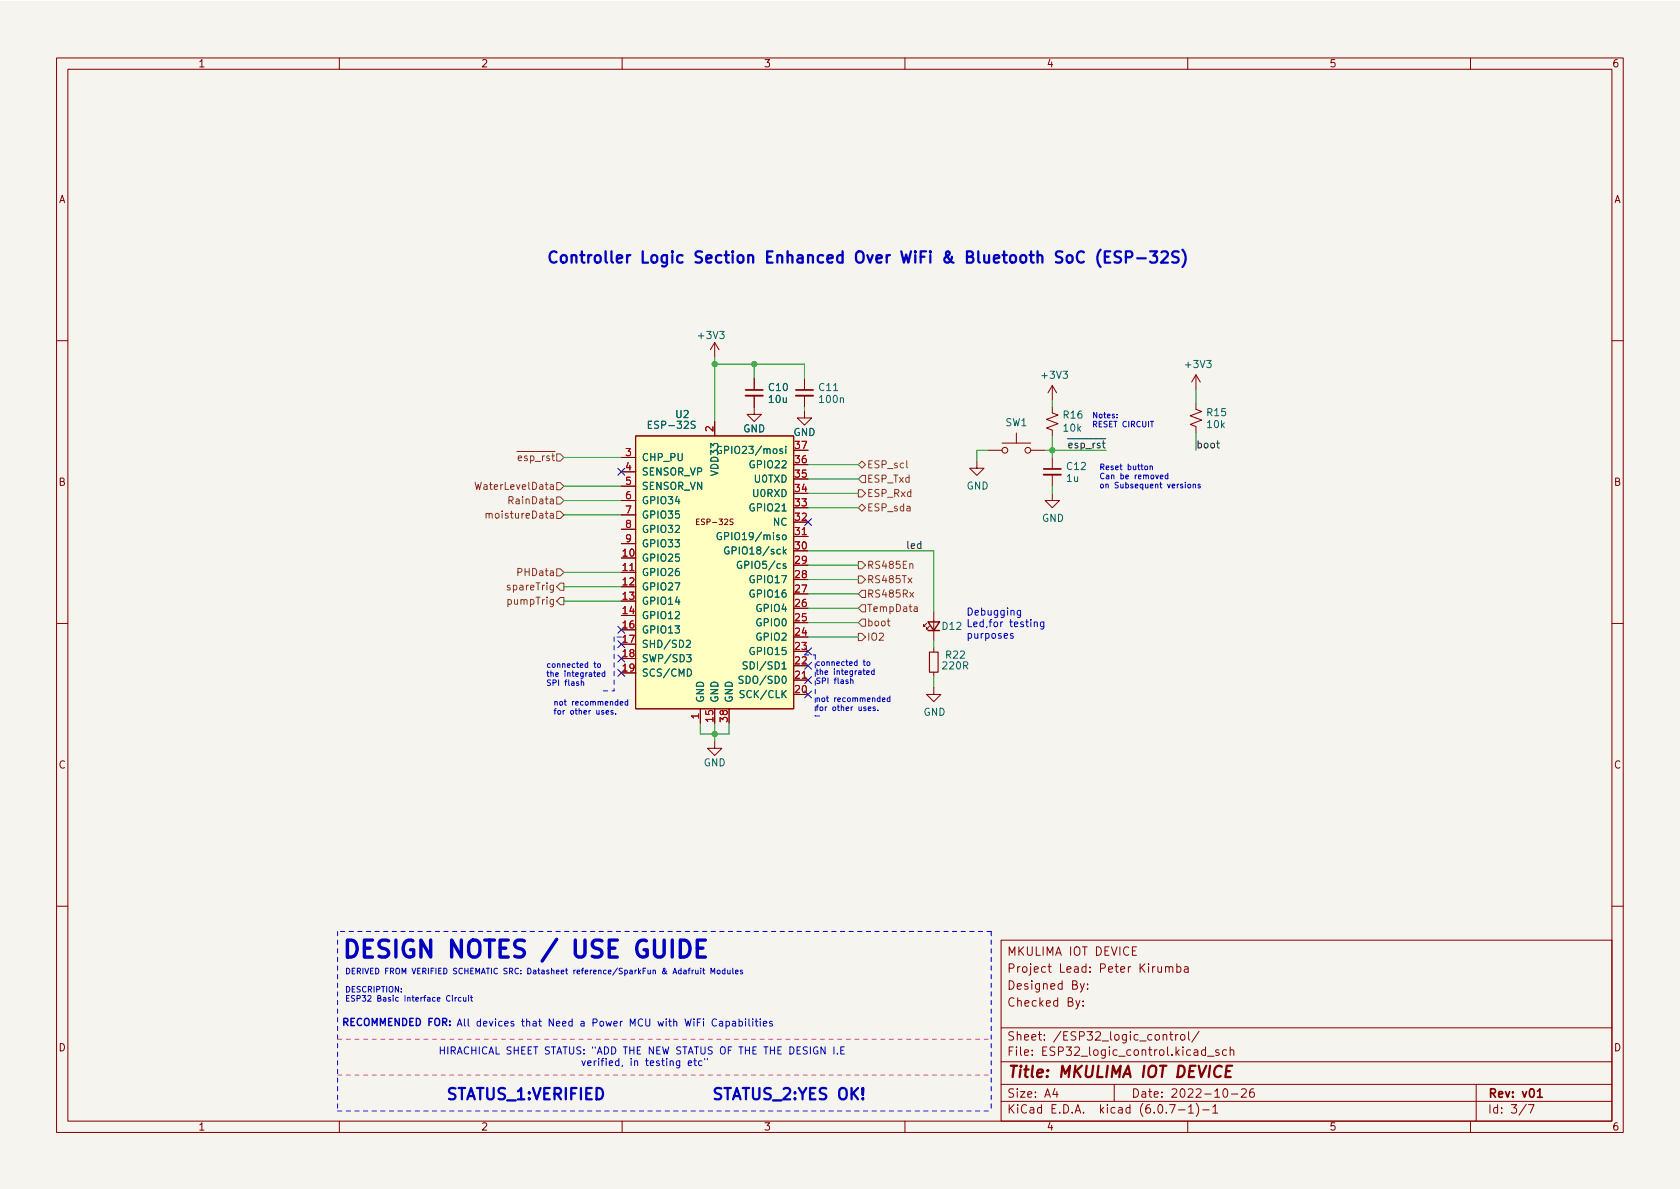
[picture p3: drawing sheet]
<svg xmlns="http://www.w3.org/2000/svg" width="297mm" height="210mm" viewBox="0 0 297 210" stroke-linecap="round" stroke-linejoin="round" font-family="sans-serif">
<path d="M0 .2h297v210.1h-297z" fill="#f5f4ef" stroke="#f5f4ef" stroke-width=".18"/>
<g fill="none" stroke="#840000" stroke-width=".18">
<path d="M10 10.2h277v190.1h-277zM12 12.2h273v186.1h-273zM60 10.2v2M110 10.2v2M160 10.2v2M210 10.2v2M260 10.2v2M10 60.2h2M112.4 77.1h27.9v48.2h-27.9zM126.4 60.6l-.8 1.2M126.4 60.6v2.5M126.4 74.5v2.6"/>
<path d="M126.4 60.6l.7 1.2M133.3 70v3.3h1.3l-1.3 1.2-1.2-1.2h1.2M133.3 66.9v2.1M142.2 72.6v1.3h1.3l-1.3 1.3-1.2-1.3h1.2M142.2 66.9v2.1M142.2 70v2M174.6 79.6h2.6M177.2 78.4h5M179.7 76.6v1.8M182.2 79.6h2.6M186.1 72v1l1 .4-2.1 .8 2.1 .7-2.1 .8 1.1 .4v1M186.1 68.2v2.5"/>
<path d="M186.1 68.2l-.8 1.3M186.1 68.2l.7 1.3M211.5 71.4v1l1 .4-2.1 .7 2.1 .8-2.1 .8 1.1 .3v1M211.5 66.3v2.5M211.5 66.3l-.8 1.3M211.5 66.3l.7 1.3M285 60.2h2M109.9 80.9h2.5M109.9 83.4h2.5M109.9 86h2.5M109.9 88.5h2.5M109.9 91.1h2.5"/>
<path d="M109.9 93.6h2.5M109.9 96.1h2.5M123.2 92.3h.3M123.6 91.8h-.4v1h.4M140.3 94.9h2.6M172.7 81.5v1.3h1.3l-1.3 1.3-1.3-1.3h1.3M186.1 87.2v1.3h1.2l-1.2 1.3-1.3-1.3h1.3M186.1 80.9v2M186.1 83.9v2.1M10 110.2h2M109.9 101.2h2.5M163.8 110.2l-.5 .5v-.2v.2h.3"/>
<path d="M164.3 110.7l-.5 .5v-.2v.2h.3M165.1 108.2v5.1M165.1 114.5v.8M165.1 118.9v.7M285 110.2h2M123.8 125.3v2.6M126.4 131.1v1.2h1.2l-1.2 1.3-1.3-1.3h1.3M140.3 120.3h2.6M165.1 121.5v1.3h1.3l-1.3 1.3-1.3-1.3h1.3M10 160.2h2M177 166.3h108v32h-108zM190.2 176.9l.4 1"/>
<path d="M190.9 176.9l-.5 1.4-.2 .1M191 173.9l.4 1M191.5 177.8v.1M191.5 177v.1M191.7 173.9l-.5 1.4-.2 .1M192.3 174.8v.1M192.3 174v.1M200.2 168.1h.5M200.9 167.4h-.7v1.5h.7M204.7 170.9l.1 1h.3l.3-.1M205.4 170.9v1M206.1 171.1l.2-.2 .3 .1 .1 .9"/>
<path d="M206.1 170.9v1M206.7 171.1l.2-.2 .4 .1 .1 .9M208.1 171l.4-.1 .3 .3v.4l-.2 .3h-.5M208.1 170.4v1.5M209.4 171h.6l.1 .9M210.1 171.3l-.5 .1a.29 .29 0 0 0-.2 .2 .29 .29 0 0 0 .2 .3h.5M285 160.2h2M60 198.3v2M110 198.3v2M160 198.3v2M177 194.8h108M177 191.8h108"/>
<path d="M177 187.8h108M177 181.8h108M186.5 192.5l-.4 1h1M186.9 193v1M197 191.8v3M205.6 183.1l.3-.2 .3 .1 .1 .9M206.8 195.3h1l-.7 1.5M206.8 182.9h.6M207 182.4v1.3l.4 .2M207.9 182.9v1M208.3 182.9l-.3 .1-.1 .2M208.4 196.3h1.1"/>
<path d="M208.8 183.1l.2-.2 .4 .2 .1 .5-.1 .3h-.4l-.2-.1zM210 198.3v2M210.1 195.8l.5-.5v1.5M210.1 182.4v1.3l.3 .2M210.1 196.8h.9M211.5 195.1a1.72 1.72 0 0 1 0 2.3M212 182.4l-1.3 1.9M212.6 196.3h1.2M213.1 185.7l-.4-.1-.3 .3v.4l.2 .3h.5M213.1 185.1v1.5M213.5 186.8h1.1M214.4 195.8l.5-.5v1.5"/>
<path d="M214.4 196.8h.9M215.5 185.7l-.4-.1-.2 .2 .1 .3 .5 .1v.4h-.6M216.4 192.6l.2-.1a.81 .81 0 0 1 .6 .7 .81 .81 0 0 1-.3 .8h-.2a.81 .81 0 0 1-.6-.6 .81 .81 0 0 1 .3-.8zM216.9 185.7l-.5-.1-.3 .3v.4l.2 .3h.6M217.5 185.8l.2-.2 .4 .1v.9M217.5 185.1v1.5M217.7 193.5h1.2M219.5 192.7l.6-.2 .2 .2 .1 .3-1 1h1M221.6 192.5a.59 .59 0 0 0-.7 .7v.5l.2 .3h.4l.2-.1 .1-.5-.2-.2-.4-.1-.3 .3M260 198.3v2M261 191.8v6.5M269.9 195.3l-1.3 1.9"/>
<path d="M270.2 195.3h1l-.6 1.5"/>
<circle cx="177.7" cy="79.6" r=".51"/>
<circle cx="181.7" cy="79.6" r=".51"/>
</g>
<path d="M131.8 69h3.1M140.7 69h3.1M184.5 82.9h3.1M271.8 193l.5-.5v1.5M271.8 194h.9" fill="none" stroke="#840000" stroke-width=".3"/>
<path d="M216.8 189.4h.7M217.9 188.5h-1l-.2 2h.9" fill="none" stroke="#840000" stroke-width=".4"/>
<path d="M164.3 115.3h1.6v3.6h-1.6z" fill="none" stroke="#840000" stroke-width=".2"/>
<path d="M131.8 70h3.1M140.7 70h3.1M184.5 83.9h3.1" fill="none" stroke="#840000" stroke-width=".33"/>
<path d="M112.4 77.1h27.9v48.2h-27.9z" fill="#ffffc2" stroke="#ffffc2" stroke-width=".18"/>
<path d="M114.6 75.1h.5M115.2 74.5h-.6v1.3h.6M127.5 94.2a.59 .59 0 0 0-.7 .6 .59 .59 0 0 0 .7 .6l.1-.5h-.3M128.8 96.8a.59 .59 0 0 0-.7 .5 .59 .59 0 0 0 .7 .6l.1-.5h-.2M131.1 99.3a.59 .59 0 0 0-.8 .6 .59 .59 0 0 0 .8 .6v-.5h-.2M121.3 113.3l.5-.1 .3 .4-.8 .9h.8M121.4 115.8h.8l-.4 .4 .3 .2v.5l-.1 .1-.6-.1M121.5 118.3a.64 .64 0 0 1 .8 .6 .64 .64 0 0 1-.8 .7zM131.4 119.6h-.5l-.2 .1v.4l.6 .2 .1 .3-.3 .2h-.4M132.1 117.1l-.5-.1-.2 .1v.4l.6 .3 .1 .3-.2 .2-.5-.1M131.6 122.2l-.5-.1-.2 .1v.4l.5 .2 .2 .3-.3 .3-.5-.1" fill="none" stroke="#006464" stroke-width=".18"/>
<path d="M164.1 110h2l-1 1.5zM164.1 111.5h2" fill="none" stroke="#840000" stroke-width=".25"/>
<g fill="none" stroke="#725600" stroke-width=".18">
<path d="M84 85.3l.3 1.2 .3-.9 .2 .9 .3-1.2M85.9 90.9l.2-.1h.3l.1 .8M85.9 90.8v.8M90 88.5l.6-.1 .1-.2v-.3l-.7-.1v1.3M98.4 80.3h.7l.6 .6-.6 .6h-.7zM98.4 90.4h.7l.6 .7-.6 .6h-.7zM98.4 87.9h.7l.6 .6-.6 .6h-.7zM98.4 85.3h.7l.6 .7-.6 .6h-.7zM151.8 89.8l.6-.7 .6 .7-.6 .6zM151.8 86.6h.6l.6 .6-.6 .7h-.6zM151.8 99.3h.6l.6 .6-.6 .7h-.6zM151.8 84.7l.6-.6h.6v1.2h-.6z"/>
<path d="M151.8 82.2l.6-.7 .6 .7-.6 .6zM160.3 81.5v1.1l.2 .1M160.9 99.8l.1-.1h.3l.1 .8M98.4 100.6h.7l.6 .6-.6 .6h-.7zM99.1 103.1h.6v1.3h-.6l-.7-.6zM99.1 105.7h.6v1.2h-.6l-.7-.6zM151.8 107.6l.6-.7h.6v1.3h-.6zM151.8 101.8h.6l.6 .7-.6 .6h-.6zM151.8 112h.6l.6 .6-.6 .7h-.6zM152.4 104.4h.6v1.3h-.6l-.6-.7zM152.4 109.5h.6v1.2h-.6l-.6-.6zM156.9 109.8h.5"/>
<path d="M157.1 109.4v1.1l.3 .2M160.6 102.2l.6 .9M160.9 104.8l.6 .8M161.2 102.2l-.6 .9M161.5 104.8l-.6 .8M161.6 107.4h.5l.1 .7M162.2 107.6l-.4 .1-.2 .1 .2 .3h.4"/>
</g>
<path d="M215.1 78.4h.5M215.3 77.9v1.1l.3 .2" fill="none" stroke="#0f0f0f" stroke-width=".18"/>
<g fill="none" stroke="#0000c2" stroke-width=".18">
<path d="M197.5 73.8v.1M197.5 73.3v.1M202.4 82.5l.2-.1 .3 .1-.1 .5h-.4zM203.3 82.5l.4-.1 .1 .7M203.3 82.4v.7M205.1 84.3l.5-.1v-.1l-.3-.1-.2 .2 .1 .4h.4M206.5 84.1l-.3-.1-.2 .2 .1 .4h.4M206.5 83.7v1M210.1 85.7l.1-.1 .3 .1-.1 .5h-.3zM211 85.7h.3l.1 .6M211 85.6v.7M212.2 85.7l-.2-.1-.2 .2 .1 .1 .3 .1v.2h-.4"/>
<path d="M105 117.4h.4M105.1 117v.9l.3 .1M105.6 119.3l.5-.1-.1-.2h-.3l-.1 .1 .1 .5h.3M105.7 117.4h.3l.2 .2v.2l-.2 .2-.3-.2zM106.9 119h-.3l-.1 .1v.5h.4M106.9 118.6v1M150.4 119.9v1M152.6 117h.4M152.8 116.7v.8l.2 .2M153.2 118.9h.5v-.2l-.3-.1-.2 .2 .1 .4h.4M153.3 117.1l.2-.1 .2 .1v.5h-.4zM154.6 118.7l-.3-.1-.2 .2 .1 .4h.4"/>
<path d="M154.6 118.3v1M179.1 112.1l-.3-.1-.2 .2 .1 .2 .4 .1v.3h-.5M180.4 107.9v1.1l-.2 .2-.3-.1M180.4 108l-.3-.1-.3 .3 .2 .5h.4M182.9 110.1l.1-.1h.3l.1 .8M182.9 110v.8M184.6 110v1l-.3 .2h-.3M184.6 110h-.4l-.2 .2 .1 .6h.5M102.8 120.6h.4v.6M102.8 120.2v1M107.2 126l.4-.1v-.2l-.3-.1-.1 .2v.4h.4M108.4 125.7l-.3-.1-.1 .2 .1 .1 .3 .1v.2h-.4"/>
<path d="M108.9 126.2v.1M109.7 124.4l.4-.1v-.2l-.3-.1-.1 .2v.5h.4M111 124.1l-.3-.1-.2 .2 .1 .5h.4M111 123.7v1M150.4 120.3h.4v.6M153.5 125.3l.5-.1-.1-.2h-.2l-.2 .1 .1 .5h.3M154.7 125h-.2l-.1 .1v.2l.3 .1v.2h-.3M155.2 125.6v.1M156 123.7l.5-.1-.1-.1-.2-.1-.2 .1 .1 .5h.3M157.3 123.5l-.2-.1-.2 .2 .1 .4h.3M157.3 123.1v1M80 176v.1"/>
<path d="M80 176.4v.6M80.5 176.4v.6M80.8 176.4l-.3 .2M81.5 176.4h-.3l-.2 .2 .1 .4h.4M81.9 176.4l.1 .6h.4M82.4 176.4v.6M82.8 176v.1M82.8 176.4v.6M83.2 176.4h.4M83.3 176v.9l.3 .1M123 171.5v.7l.4-.1M123.4 171.5v.7"/>
<path d="M123.9 171.2v.1M123.9 171.5v.7M124.2 171.5h.4M124.4 171.2v.9l.2 .1M125.7 172.2v-1l.3 .7 .4-.7v1M126.9 171.6l.2-.1 .2 .2v.3l-.2 .2-.3-.2zM128.2 171.6l-.3-.1-.2 .2 .1 .5h.4M128.2 171.2v1M128.7 171.5v.7l.4-.1M129.1 171.5v.7M129.6 171.2v.9l.1 .1M130 171.9l.5-.1v-.2l-.3-.1-.2 .2 .1 .5h.4"/>
<path d="M131.3 171.6l-.3-.1-.1 .2v.1l.4 .1v.3h-.4M102.9 187.6l.3 .8 .3-.8M103.9 188l.6-.1v-.3h-.4l-.2 .2 .1 .6h.5M105.1 187.6v.8M105.4 187.6l-.3 .2M105.8 187.2v.1M105.8 187.6v.8M106.3 187.6h.5M106.8 187.2l-.3 .1v1.1M107.2 187.2v.1M107.2 187.6v.8M107.7 188l.6-.1v-.3h-.4l-.2 .2 .1 .6h.5"/>
<path d="M109.4 187.6h-.3l-.3 .2 .1 .6h.5M109.4 187.2v1.2M110.1 188.4l-.1 .2M111.6 187.2v.1M111.6 187.6v.8M112.2 187.7l.2-.1h.3v.8M112.2 187.6v.8M114.1 187.6h.5M114.3 187.2v1.1l.3 .1M115 188l.6-.1-.1-.3h-.3l-.2 .2v.6h.5M116.6 187.6h-.3l-.2 .2v.1l.5 .2v.3h-.5M117 187.6h.5"/>
<path d="M117.2 187.2v1.1l.3 .1M117.9 187.2v.1M117.9 187.6v.8M118.5 187.7l.2-.1h.3v.8M118.5 187.6v.8M120.2 187.6v1l-.3 .3-.3-.1M120.2 187.6h-.4l-.2 .2 .1 .6h.5M121.7 188l.6-.1-.1-.3h-.3l-.2 .2 .1 .6h.4M122.7 187.6h.4M122.8 187.2v1.1l.3 .1M124.1 187.6h-.3l-.3 .2 .1 .6h.5M124.6 187.2v.2"/>
<path d="M125.1 187.2v.2M126.7 180.3a.6 .6 0 0 0-.9 .4 .6 .6 0 0 0 .6 .7l.3-.1M127.2 180.7h.5l.1 .7M127.8 180.9l-.5 .1-.1 .1 .1 .3h.5M128.4 180.7l.3-.1 .3 .2-.1 .6h-.5M128.4 180.6v1.3M129.5 180.7h.5l.1 .7M130.1 180.9l-.5 .1-.1 .1 .1 .3h.5M130.7 180.7l.3-.1 .3 .2-.1 .6h-.5M130.7 180.2v1.2M131.8 180.2v.1M131.8 180.6v.8"/>
<path d="M132.4 180.2v1.1l.2 .1M133.1 180.2v.1M133.1 180.6v.8M133.5 180.6h.5M133.7 180.2v1.1l.3 .1M134.4 180.2v.1M134.4 180.6v.8M135 181l.6-.1-.1-.2-.4-.1-.1 .2v.6h.5M136.5 180.7l-.3-.1-.1 .2v.2l.4 .1v.3h-.4M145.9 185.1v1.3l-.7-1.3v1.3M147.5 185.1v1.3M148.1 186.3v.1"/>
<path d="M148.7 185.7h.4M149.3 185.1h-.6v1.3h.6"/>
</g>
<path d="M120.3 166.2h.7a1.64 1.64 0 0 1 .7 2.6l-.3 .3-.4 .1h-.7zM123.3 167.7h1M124.7 166.2h-1.4v3h1.4" fill="none" stroke="#0000c2" stroke-width=".6"/>
<path d="M195.4 45.4h.6M196.3 44.4h-.9v2h.9M198.2 44.5l-.8-.1a.49 .49 0 0 0-.3 .5 .49 .49 0 0 0 .3 .5 .73 .73 0 0 1 .8 .5 .51 .51 0 0 1-.4 .5l-.7-.1M199.1 45.5h.7a.54 .54 0 0 0 .4-.5 .54 .54 0 0 0-.4-.6h-.7v2M201.1 45.7h1.5M203.4 44.4h1.2l-.7 .8a.54 .54 0 0 1 .7 .4v.5l-.2 .2-.8 .1-.2-.1M205.4 44.6l.2-.2 .7 .1a.54 .54 0 0 1 .1 .8l-1.1 1.1h1.2M208.4 44.5l-.8-.1a.49 .49 0 0 0-.4 .5 .49 .49 0 0 0 .4 .5 .73 .73 0 0 1 .8 .5 .51 .51 0 0 1-.4 .5l-.7-.1M209.1 44.2a2.29 2.29 0 0 1 0 3" fill="none" stroke="#0000c2" stroke-width=".4"/>
<path d="M108.6 112.6v9.6M109.9 112.6h-1.3M142.2 115.8h1.9M144.1 115.8v10.8M106.7 122.2h1.9M144.1 126.6h1.3M59.7 164.7v31.8M175.3 164.7h-115.6M175.3 164.7v31.8M59.7 196.5h115.6" fill="none" stroke="#0000c2" stroke-width=".18" stroke-dasharray=".8 .8"/>
<path d="M59.7 190.1h115.6M59.7 183.8h115.6" fill="none" stroke="#ff2ad6" stroke-width=".18" stroke-dasharray=".8 .8"/>
<g fill="none" stroke="#009600" stroke-width=".18">
<path d="M126.4 64.4h15.8v2.5M126.4 63.1v11.4M133.3 64.4v2.5M142.2 72v.6M174.6 79.6h-1.9v1.9M184.8 79.6h10.8M186.1 70.7v1.3M186.1 77.1v3.8M211.5 68.8v2.6M211.5 76.4v3.2M99.7 80.9h10.2M99.7 88.5h10.2"/>
<path d="M99.7 86h10.2M99.7 91.1h10.2M142.9 97.4h22.2v10.8M142.9 99.9h8.9M142.9 89.8h8.9M142.9 84.7h8.9M142.9 82.2h8.9M142.9 87.2h8.9M186.1 86v1.2M99.7 103.8h10.2M99.7 101.2h10.2M99.7 106.3h10.2"/>
<path d="M142.9 102.5h8.9M142.9 112.6h8.9M142.9 110.1h8.9M142.9 107.6h8.9M142.9 105h8.9M165.1 113.3v1.2M165.1 119.6v1.9M123.8 127.9v1.9h5.1v-1.9M126.4 127.9v3.2"/>
</g>
<g fill="none" stroke="#000084" stroke-width=".18">
<path d="M109.2 82.8l1.3 1.2M110.5 82.8l-1.3 1.2M142.3 91.7l1.2 1.2M143.5 91.7l-1.2 1.2M109.2 110.8l1.3 1.2M109.2 113.3l1.3 1.2M109.2 115.8l1.3 1.3M109.2 118.4l1.3 1.2M110.5 110.8l-1.3 1.2M110.5 113.3l-1.3 1.2M110.5 115.8l-1.3 1.3M110.5 118.4l-1.3 1.2"/>
<path d="M142.3 119.7l1.2 1.2M142.3 117.1l1.2 1.2M142.3 114.6l1.2 1.2M143.5 119.7l-1.2 1.2M143.5 117.1l-1.2 1.2M143.5 114.6l-1.2 1.2M142.3 122.2l1.2 1.2M143.5 122.2l-1.2 1.2"/>
</g>
<g fill="#009600" stroke="#009600" stroke-width=".18">
<circle cx="126.4" cy="129.8" r=".46"/>
<circle cx="133.3" cy="64.4" r=".46"/>
<circle cx="126.4" cy="64.4" r=".46"/>
<circle cx="186.1" cy="79.6" r=".46"/>
</g>
<text font-size="4.2" fill="#0000c2" x="60.3" y="169.4">DESIGN NOTES / USE GUIDE</text>
<g font-size="2.8" fill="#0000c2">
<text x="96.5" y="46.5">Controller Logic Section Enhanced Over WiFi &amp; Bluetooth SoC (ESP-32S)</text>
<text x="78.7" y="194.5">STATUS_1:VERIFIED</text>
<text x="125.7" y="194.5">STATUS_2:YES OK!</text>
</g>
<text font-size="2.8" fill="#840000" x="178" y="190.6">Title: MKULIMA IOT DEVICE</text>
<g font-size="2.1" fill="#840000">
<text x="178" y="172">Project Lead: Peter Kirumba</text>
<text x="178" y="169">MKULIMA IOT DEVICE</text>
<text x="178" y="178">Checked By:</text>
<text x="178" y="175">Designed By:</text>
<text x="178" y="184">Sheet: /ESP32_logic_control/</text>
<text x="178" y="186.7">File: ESP32_logic_control.kicad_sch</text>
<text x="178" y="196.9">KiCad E.D.A. kicad (6.0.7-1)-1</text>
<text x="178" y="194.1">Size: A4</text>
<text x="200" y="194.1">Date: 2022-10-26</text>
<text x="263" y="194.1">Rev: v01</text>
<text x="263" y="196.9">Id: 3/7</text>
</g>
<g font-size="1.8" fill="#840000">
<text x="35" y="11.9">1</text>
<text x="85" y="11.9">2</text>
<text x="135" y="11.9">3</text>
<text x="185" y="11.9">4</text>
<text x="235" y="11.9">5</text>
<text x="285" y="11.9">6</text>
<text x="10.3" y="35.9">A</text>
<text x="285.3" y="35.9">A</text>
<text x="10.3" y="85.9">B</text>
<text x="285.3" y="85.9">B</text>
<text x="10.3" y="135.9">C</text>
<text x="285.3" y="135.9">C</text>
<text x="10.3" y="185.9">D</text>
<text x="285.3" y="185.9">D</text>
<text x="35" y="199.9">1</text>
<text x="85" y="199.9">2</text>
<text x="135" y="199.9">3</text>
<text x="185" y="199.9">4</text>
<text x="235" y="199.9">5</text>
<text x="285" y="199.9">6</text>
</g>
<g font-size="1.8" fill="#006464">
<text x="123.6" y="59.9">+3V3</text>
<text x="209.7" y="65.1">+3V3</text>
<text x="136" y="69.1">C10</text>
<text x="136" y="71.2">10u</text>
<text x="144.9" y="69.1">C11</text>
<text x="145" y="71.2">100n</text>
<text x="184.3" y="67">+3V3</text>
<text x="115.1" y="75.8">ESP-32S</text>
<text x="119.5" y="73.9">U2</text>
<text x="131.4" y="76.4">GND</text>
<text x="140.3" y="77.1">GND</text>
<text x="177.8" y="75.4">SW1</text>
<text x="188.1" y="74">R16</text>
<text x="188.1" y="76.3">10k</text>
<text x="213.5" y="73.6">R15</text>
<text x="213.5" y="75.7">10k</text>
<text x="113.4" y="81.5">CHP_PU</text>
<text x="127" y="83.8" transform="rotate(-90 127 83.8)">VDD33</text>
<text x="128.3" y="80.3">GPIO23/mosi</text>
<text x="132.9" y="82.8">GPIO22</text>
<text x="188.7" y="83.1">C12</text>
<text x="113.4" y="84.1">SENSOR_VP</text>
<text x="113.4" y="86.6">SENSOR_VN</text>
<text x="113.4" y="89.1">GPIO34</text>
<text x="133.3" y="87.9">U0RXD</text>
<text x="133.5" y="85.3">U0TXD</text>
<text x="170.9" y="86.6">GND</text>
<text x="188.6" y="85.2">1u</text>
<text x="113.4" y="91.7">GPIO35</text>
<text x="113.4" y="94.2">GPIO32</text>
<text x="128.3" y="95.5">GPIO19/miso</text>
<text x="132.9" y="90.4">GPIO21</text>
<text x="136.8" y="93">NC</text>
<text x="184.2" y="92.3">GND</text>
<text x="113.4" y="99.3">GPIO25</text>
<text x="113.4" y="101.8">GPIO26</text>
<text x="113.4" y="96.8">GPIO33</text>
<text x="129.5" y="98">GPIO18/sck</text>
<text x="131.5" y="100.6">GPIO5/cs</text>
<text x="113.4" y="104.4">GPIO27</text>
<text x="113.4" y="106.9">GPIO14</text>
<text x="132.9" y="105.7">GPIO16</text>
<text x="132.9" y="103.1">GPIO17</text>
<text x="113.4" y="109.5">GPIO12</text>
<text x="113.4" y="112">GPIO13</text>
<text x="133.9" y="113.3">GPIO2</text>
<text x="133.9" y="110.7">GPIO0</text>
<text x="133.9" y="108.2">GPIO4</text>
<text x="166.7" y="111.4">D12</text>
<text x="113.4" y="114.5">SHD/SD2</text>
<text x="113.4" y="117.1">SWP/SD3</text>
<text x="113.4" y="119.6">SCS/CMD</text>
<text x="132.4" y="118.4">SDI/SD1</text>
<text x="132.9" y="115.8">GPIO15</text>
<text x="166.8" y="118.4">220R</text>
<text x="167.3" y="116.5">R22</text>
<text x="124.5" y="124.3" transform="rotate(-90 124.5 124.3)">GND</text>
<text x="127" y="124.3" transform="rotate(-90 127 124.3)">GND</text>
<text x="129.5" y="124.3" transform="rotate(-90 129.5 124.3)">GND</text>
<text x="131.5" y="123.4">SCK/CLK</text>
<text x="131.6" y="120.9">SDO/SD0</text>
<text x="163.3" y="126.6">GND</text>
<text x="124.4" y="135.5">GND</text>
</g>
<g font-size="1.8" fill="#a90000">
<text x="126.1" y="76.3" transform="rotate(-90 126.1 76.3)">2</text>
<text x="110.6" y="80.6">3</text>
<text x="110.6" y="83.2">4</text>
<text x="140.6" y="81.9">36</text>
<text x="140.6" y="79.4">37</text>
<text x="110.6" y="85.7">5</text>
<text x="110.6" y="88.3">6</text>
<text x="140.6" y="89.5">33</text>
<text x="140.6" y="87">34</text>
<text x="140.6" y="84.4">35</text>
<text x="110.6" y="90.8">7</text>
<text x="110.6" y="93.3">8</text>
<text x="110.6" y="95.9">9</text>
<text x="140.6" y="94.6">31</text>
<text x="140.6" y="92.1">32</text>
<text x="110.1" y="98.4">10</text>
<text x="110.1" y="101">11</text>
<text x="140.6" y="99.7">29</text>
<text x="140.6" y="97.1">30</text>
<text x="110.1" y="103.5">12</text>
<text x="110.1" y="106">13</text>
<text x="140.6" y="107.3">26</text>
<text x="140.6" y="104.8">27</text>
<text x="140.6" y="102.2">28</text>
<text x="110.1" y="108.6">14</text>
<text x="110.1" y="111.1">16</text>
<text x="110.1" y="113.7">17</text>
<text x="140.6" y="112.4">24</text>
<text x="140.6" y="109.8">25</text>
<text x="110.1" y="116.2">18</text>
<text x="110.1" y="118.7">19</text>
<text x="140.6" y="117.5">22</text>
<text x="140.6" y="114.9">23</text>
<text x="140.6" y="122.5">20</text>
<text x="140.6" y="120">21</text>
<text x="123.6" y="127.1" transform="rotate(-90 123.6 127.1)">1</text>
<text x="126.1" y="127.6" transform="rotate(-90 126.1 127.6)">15</text>
<text x="128.7" y="127.6" transform="rotate(-90 128.7 127.6)">38</text>
</g>
<g font-size="1.8" fill="#725600">
<text x="90.6" y="81.5">~{esp_rst}</text>
<text x="153.2" y="82.8">ESP_scl</text>
<text x="85" y="86.6">WaterLevelData</text>
<text x="90.6" y="89.1">RainData</text>
<text x="153.2" y="87.9">ESP_Rxd</text>
<text x="153.2" y="85.3">ESP_Txd</text>
<text x="86.9" y="91.7">moistureData</text>
<text x="153.2" y="90.4">ESP_sda</text>
<text x="91.9" y="101.8">PHData</text>
<text x="153.2" y="100.6">RS485En</text>
<text x="90.1" y="106.9">pumpTrig</text>
<text x="90.2" y="104.4">spareTrig</text>
<text x="153.2" y="105.7">RS485Rx</text>
<text x="153.2" y="103.1">RS485Tx</text>
<text x="153.2" y="108.2">TempData</text>
<text x="153.2" y="110.7">boot</text>
<text x="153.2" y="113.3">IO2</text>
</g>
<g font-size="1.8" fill="#0f0f0f">
<text x="187.9" y="79.3">~{esp_rst}</text>
<text x="211.5" y="79.3">boot</text>
<text x="160.6" y="97.1">led</text>
</g>
<g font-size="1.8" fill="#0000c2">
<text x="170.8" y="108.8">Debugging</text>
<text x="170.8" y="110.9">Led,for testing</text>
<text x="170.8" y="112.9">purposes</text>
<text x="60.3" y="181.4">RECOMMENDED FOR:</text>
<text x="80.6" y="181.5">All devices that Need a Power MCU with WiFi Capabilities</text>
<text x="77.5" y="186.4">HIRACHICAL SHEET STATUS: &quot;ADD THE NEW STATUS OF THE THE DESIGN I.E</text>
</g>
<g font-size="1.4" fill="#0000c2">
<text x="193" y="73.9">Notes:</text>
<text x="193" y="75.5">RESET CIRCUIT</text>
<text x="194.3" y="83.1">Reset button</text>
<text x="194.3" y="84.7">Can be removed</text>
<text x="194.3" y="86.3">on Subsequent versions</text>
<text x="96.5" y="118.1">connected to</text>
<text x="96.5" y="119.7">the integrated</text>
<text x="144.1" y="117.7">connected to</text>
<text x="144.1" y="119.3">the integrated</text>
<text x="96.5" y="121.3">SPI flash</text>
<text x="97.8" y="124.7">not recommended</text>
<text x="144.1" y="120.9">SPI flash</text>
<text x="144.1" y="124.1">not recommended</text>
<text x="144.1" y="125.7">for other uses.</text>
<text x="97.8" y="126.3">for other uses.</text>
<text x="61" y="172.3">DERIVED FROM VERIFIED SCHEMATIC SRC: Datasheet reference/SparkFun &amp; Adafruit Modules</text>
<text x="61" y="175.5">DESCRIPTION:</text>
<text x="61" y="177.1">ESP32 Basic Interface Circuit</text>
</g>
<text font-size="1.4" fill="#840000" x="123.5" y="92.8">ESP-32S</text>
</svg>
